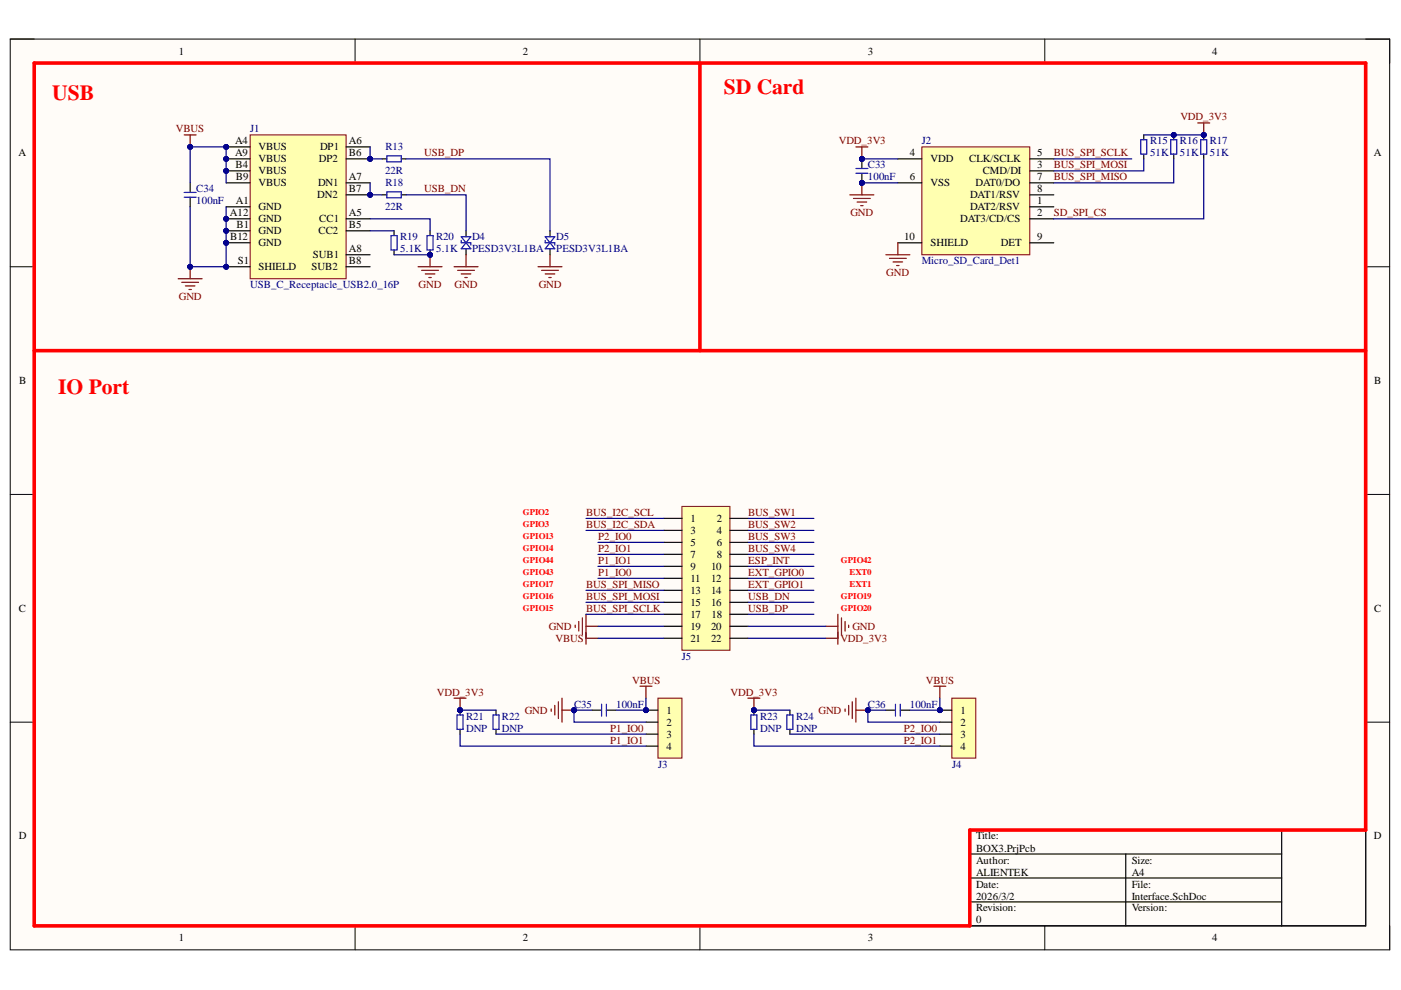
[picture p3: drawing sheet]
<svg xmlns="http://www.w3.org/2000/svg" width="297mm" height="210mm" viewBox="0 0 297 210" stroke-linecap="round" stroke-linejoin="round" font-family="sans-serif">
<path d="M2.2 8.3h292.4v193.1h-292.4z" fill-rule="evenodd" fill="#fffcf8"/>
<path d="M2.2 8.3h292.4v193.1h-292.4z" fill="none" stroke="#000" stroke-width=".21"/>
<path d="M7.3 13.4h282.3v182.9h-282.3z" fill-rule="evenodd" fill="#fffcf8"/>
<g fill="none" stroke="#000" stroke-width=".21">
<path d="M2.2 8.3h5.1M7.3 13.4h282.3v182.9h-282.3zM75.3 8.3v5.1M148.4 8.3v5.1M221.5 8.3v5.1M289.6 8.3h5v5.1M2.2 56.6h5.1M289.6 56.6h5M2.2 104.8h5.1M289.6 104.8h5M2.2 153.1h5.1M289.6 153.1h5"/>
<path d="M75.3 196.3v5.1M148.4 196.3v5.1M221.5 196.3v5.1M294.6 196.3v5.1"/>
</g>
<path d="M205.6 176h84v20.3h-84zM271.7 176v20.3M205.6 181.1h66.1M205.6 186.2h66.1M205.6 191.2h66.1M238.7 181.1v15.2" fill="none" stroke="#000" stroke-width=".25"/>
<path d="M7.3 13.4h282.3v162.6h-84v20.3h-198.3z" fill="none" stroke="#f00" stroke-width=".76"/>
<path d="M39 28.6h2.6M40.3 28.6v2.5" fill="none" stroke="#800000" stroke-width=".25"/>
<circle cx="40.3" cy="31.1" r=".51" fill="#000080"/>
<circle cx="40.3" cy="31.1" r=".51" fill="none" stroke="#000080" stroke-width=".21"/>
<path d="M37.8 59.1h5.1M38.5 59.9h3.6M40.3 56.6v2.5M39.3 60.6h2M40.1 61.4h.5" fill="none" stroke="#800000" stroke-width=".25"/>
<circle cx="40.3" cy="56.6" r=".51" fill="#000080"/>
<circle cx="40.3" cy="56.6" r=".51" fill="none" stroke="#000080" stroke-width=".21"/>
<path d="M83.5 48.9v1M83.5 53v1" fill="none" stroke="#000" stroke-width=".25"/>
<path d="M82.9 49.9h1.3v3.1h-1.3z" fill="none" stroke="#00f" stroke-width=".25"/>
<circle cx="91.2" cy="54" r=".51" fill="#000080"/>
<circle cx="91.2" cy="54" r=".51" fill="none" stroke="#000080" stroke-width=".21"/>
<path d="M91.2 48.9v1M91.2 53v1" fill="none" stroke="#000" stroke-width=".25"/>
<circle cx="91.2" cy="54" r=".51" fill="#000080"/>
<circle cx="91.2" cy="54" r=".51" fill="none" stroke="#000080" stroke-width=".21"/>
<path d="M90.5 49.9h1.3v3.1h-1.3z" fill="none" stroke="#00f" stroke-width=".25"/>
<path d="M88.6 56.6h5.1M89.4 57.3h3.6M90.2 58.1h2M90.9 58.8h.5M91.2 54v2.6" fill="none" stroke="#800000" stroke-width=".25"/>
<circle cx="91.2" cy="54" r=".51" fill="#000080"/>
<circle cx="91.2" cy="54" r=".51" fill="none" stroke="#000080" stroke-width=".21"/>
<path d="M40.3 38.8v2M40.3 41.8v2.1M125.5 150.6h2M128.6 150.6h2" fill="none" stroke="#000" stroke-width=".25"/>
<path d="M39 40.8h2.6M39 41.8h2.6M127.5 149.3v2.5M128.6 149.3v2.5" fill="none" stroke="#00f" stroke-width=".25"/>
<path d="M116.9 150.3v.5M117.6 149.6v2M118.4 148.8v3.6M119.2 148v5.1M119.2 150.6h2.5" fill="none" stroke="#800000" stroke-width=".25"/>
<circle cx="121.7" cy="150.6" r=".51" fill="#000080"/>
<circle cx="121.7" cy="150.6" r=".51" fill="none" stroke="#000080" stroke-width=".21"/>
<path d="M187.8 150.6h2.1M190.9 150.6h2" fill="none" stroke="#000" stroke-width=".25"/>
<path d="M189.9 149.3v2.5M190.9 149.3v2.5" fill="none" stroke="#00f" stroke-width=".25"/>
<path d="M179.2 150.3v.5M179.9 149.6v2M180.7 148.8v3.6M181.5 148v5.1M181.5 150.6h2.5" fill="none" stroke="#800000" stroke-width=".25"/>
<circle cx="184" cy="150.6" r=".51" fill="#000080"/>
<circle cx="184" cy="150.6" r=".51" fill="none" stroke="#000080" stroke-width=".21"/>
<path d="M195.4 31.2h22.9v22.8h-22.9z" fill-rule="evenodd" fill="#ffffb0"/>
<path d="M195.4 31.2h22.9v22.8h-22.9z" fill="none" stroke="#800000" stroke-width=".21"/>
<path d="M190.4 33.7h5M190.4 38.8h5M218.3 36.2h5.1M218.3 33.7h5.1M218.3 38.8h5.1M190.4 51.5h5M218.3 43.9h5.1M218.3 46.4h5.1M218.3 41.3h5.1M218.3 51.5h5.1" fill="none" stroke="#000" stroke-width=".25"/>
<path d="M181.5 31.2h2.5M182.7 31.2v2.5" fill="none" stroke="#800000" stroke-width=".25"/>
<circle cx="182.7" cy="33.7" r=".51" fill="#000080"/>
<circle cx="182.7" cy="33.7" r=".51" fill="none" stroke="#000080" stroke-width=".21"/>
<circle cx="182.7" cy="33.7" r=".51" fill="#000080"/>
<circle cx="182.7" cy="33.7" r=".51" fill="none" stroke="#000080" stroke-width=".21"/>
<circle cx="182.7" cy="38.8" r=".51" fill="#000080"/>
<circle cx="182.7" cy="38.8" r=".51" fill="none" stroke="#000080" stroke-width=".21"/>
<path d="M182.7 33.7v2" fill="none" stroke="#000" stroke-width=".25"/>
<circle cx="182.7" cy="33.7" r=".51" fill="#000080"/>
<circle cx="182.7" cy="33.7" r=".51" fill="none" stroke="#000080" stroke-width=".21"/>
<path d="M182.7 36.7v2.1" fill="none" stroke="#000" stroke-width=".25"/>
<circle cx="182.7" cy="38.8" r=".51" fill="#000080"/>
<circle cx="182.7" cy="38.8" r=".51" fill="none" stroke="#000080" stroke-width=".21"/>
<path d="M181.5 35.7h2.5M181.5 36.7h2.5" fill="none" stroke="#00f" stroke-width=".25"/>
<path d="M182.7 38.8v2.5M180.2 41.3h5.1M180.9 42.1h3.6M181.7 42.8h2.1M182.5 43.6h.5" fill="none" stroke="#800000" stroke-width=".25"/>
<circle cx="182.7" cy="38.8" r=".51" fill="#000080"/>
<circle cx="182.7" cy="38.8" r=".51" fill="none" stroke="#000080" stroke-width=".21"/>
<path d="M187.8 54h5.1M188.6 54.8h3.5M189.3 55.5h2.1M190.1 56.3h.5M190.4 51.5v2.5" fill="none" stroke="#800000" stroke-width=".25"/>
<path d="M242.5 28.6v1M242.5 32.7v1" fill="none" stroke="#000" stroke-width=".25"/>
<path d="M241.9 29.6h1.2v3.1h-1.2z" fill="none" stroke="#00f" stroke-width=".25"/>
<circle cx="248.9" cy="28.6" r=".51" fill="#000080"/>
<circle cx="248.9" cy="28.6" r=".51" fill="none" stroke="#000080" stroke-width=".21"/>
<path d="M248.9 28.6v1" fill="none" stroke="#000" stroke-width=".25"/>
<circle cx="248.9" cy="28.6" r=".51" fill="#000080"/>
<circle cx="248.9" cy="28.6" r=".51" fill="none" stroke="#000080" stroke-width=".21"/>
<path d="M248.9 32.7v1" fill="none" stroke="#000" stroke-width=".25"/>
<path d="M248.2 29.6h1.3v3.1h-1.3z" fill="none" stroke="#00f" stroke-width=".25"/>
<circle cx="255.2" cy="28.6" r=".51" fill="#000080"/>
<circle cx="255.2" cy="28.6" r=".51" fill="none" stroke="#000080" stroke-width=".21"/>
<path d="M255.2 28.6v1" fill="none" stroke="#000" stroke-width=".25"/>
<circle cx="255.2" cy="28.6" r=".51" fill="#000080"/>
<circle cx="255.2" cy="28.6" r=".51" fill="none" stroke="#000080" stroke-width=".21"/>
<path d="M255.2 32.7v1" fill="none" stroke="#000" stroke-width=".25"/>
<path d="M254.6 29.6h1.2v3.1h-1.2z" fill="none" stroke="#00f" stroke-width=".25"/>
<path d="M253.9 26.1h2.6M255.2 26.1v2.5" fill="none" stroke="#800000" stroke-width=".25"/>
<circle cx="255.2" cy="28.6" r=".51" fill="#000080"/>
<circle cx="255.2" cy="28.6" r=".51" fill="none" stroke="#000080" stroke-width=".21"/>
<path d="M148.4 13.4v60.9M7.3 74.3h282.3" fill="none" stroke="#f00" stroke-width=".76"/>
<path d="M96.3 148h2.5M97.5 148v2.6" fill="none" stroke="#800000" stroke-width=".25"/>
<circle cx="97.5" cy="150.6" r=".51" fill="#000080"/>
<circle cx="97.5" cy="150.6" r=".51" fill="none" stroke="#000080" stroke-width=".21"/>
<circle cx="97.5" cy="150.6" r=".51" fill="#000080"/>
<circle cx="97.5" cy="150.6" r=".51" fill="none" stroke="#000080" stroke-width=".21"/>
<path d="M97.5 150.6v1" fill="none" stroke="#000" stroke-width=".25"/>
<circle cx="97.5" cy="150.6" r=".51" fill="#000080"/>
<circle cx="97.5" cy="150.6" r=".51" fill="none" stroke="#000080" stroke-width=".21"/>
<path d="M97.5 154.6v1.1M105.2 150.6v1M105.2 154.6v1.1" fill="none" stroke="#000" stroke-width=".25"/>
<path d="M96.9 151.6h1.3v3h-1.3zM104.5 151.6h1.3v3h-1.3z" fill="none" stroke="#00f" stroke-width=".25"/>
<path d="M158.6 148h2.5M159.8 148v2.6" fill="none" stroke="#800000" stroke-width=".25"/>
<circle cx="159.8" cy="150.6" r=".51" fill="#000080"/>
<circle cx="159.8" cy="150.6" r=".51" fill="none" stroke="#000080" stroke-width=".21"/>
<circle cx="159.8" cy="150.6" r=".51" fill="#000080"/>
<circle cx="159.8" cy="150.6" r=".51" fill="none" stroke="#000080" stroke-width=".21"/>
<path d="M159.8 150.6v1" fill="none" stroke="#000" stroke-width=".25"/>
<circle cx="159.8" cy="150.6" r=".51" fill="#000080"/>
<circle cx="159.8" cy="150.6" r=".51" fill="none" stroke="#000080" stroke-width=".21"/>
<path d="M81 33.7h1M85.1 33.7h1M81 41.3h1M85.1 41.3h1M98.8 48.9v1.3M98.8 52.7v1.3M116.6 48.9v1.3M116.6 52.7v1.3M159.8 154.6v1.1M167.5 150.6v1M167.5 154.6v1.1" fill="none" stroke="#000" stroke-width=".25"/>
<path d="M82 33.1h3.1v1.2h-3.1zM82 40.7h3.1v1.2h-3.1zM97.8 50.2h2l-2 2.5h2zM97.8 51v.5h2v.5M115.6 50.2h2l-2 2.5h2zM115.6 51v.5h2v.5M159.2 151.6h1.3v3h-1.3zM166.8 151.6h1.3v3h-1.3z" fill="none" stroke="#00f" stroke-width=".25"/>
<path d="M96.3 56.6h5.1M97 57.3h3.6M97.8 58.1h2M98.6 58.8h.5M98.8 54v2.6M114.1 56.6h5.1M114.8 57.3h3.6M115.6 58.1h2M116.4 58.8h.5M116.6 54v2.6" fill="none" stroke="#800000" stroke-width=".25"/>
<circle cx="47.9" cy="31.1" r=".51" fill="#000080"/>
<circle cx="47.9" cy="31.1" r=".51" fill="none" stroke="#000080" stroke-width=".21"/>
<circle cx="47.9" cy="33.7" r=".51" fill="#000080"/>
<circle cx="47.9" cy="33.7" r=".51" fill="none" stroke="#000080" stroke-width=".21"/>
<circle cx="47.9" cy="46.4" r=".51" fill="#000080"/>
<circle cx="47.9" cy="46.4" r=".51" fill="none" stroke="#000080" stroke-width=".21"/>
<circle cx="47.9" cy="48.9" r=".51" fill="#000080"/>
<circle cx="47.9" cy="48.9" r=".51" fill="none" stroke="#000080" stroke-width=".21"/>
<circle cx="47.9" cy="36.2" r=".51" fill="#000080"/>
<circle cx="47.9" cy="36.2" r=".51" fill="none" stroke="#000080" stroke-width=".21"/>
<circle cx="78.5" cy="33.7" r=".51" fill="#000080"/>
<circle cx="78.5" cy="33.7" r=".51" fill="none" stroke="#000080" stroke-width=".21"/>
<circle cx="78.5" cy="41.3" r=".51" fill="#000080"/>
<circle cx="78.5" cy="41.3" r=".51" fill="none" stroke="#000080" stroke-width=".21"/>
<circle cx="47.9" cy="51.5" r=".51" fill="#000080"/>
<circle cx="47.9" cy="51.5" r=".51" fill="none" stroke="#000080" stroke-width=".21"/>
<circle cx="47.9" cy="56.6" r=".51" fill="#000080"/>
<circle cx="47.9" cy="56.6" r=".51" fill="none" stroke="#000080" stroke-width=".21"/>
<path d="M53 28.6h20.4v30.5h-20.4z" fill-rule="evenodd" fill="#ffffb0"/>
<path d="M53 28.6h20.4v30.5h-20.4z" fill="none" stroke="#800000" stroke-width=".21"/>
<path d="M47.9 31.1h5.1M47.9 43.9h5.1" fill="none" stroke="#000" stroke-width=".25"/>
<circle cx="47.9" cy="31.1" r=".51" fill="#000080"/>
<circle cx="47.9" cy="31.1" r=".51" fill="none" stroke="#000080" stroke-width=".21"/>
<path d="M47.9 33.7h5.1M73.4 31.1h5.1M73.4 38.8h5.1M73.4 46.4h5.1M73.4 54h5.1" fill="none" stroke="#000" stroke-width=".25"/>
<circle cx="47.9" cy="33.7" r=".51" fill="#000080"/>
<circle cx="47.9" cy="33.7" r=".51" fill="none" stroke="#000080" stroke-width=".21"/>
<path d="M47.9 46.4h5.1" fill="none" stroke="#000" stroke-width=".25"/>
<circle cx="47.9" cy="46.4" r=".51" fill="#000080"/>
<circle cx="47.9" cy="46.4" r=".51" fill="none" stroke="#000080" stroke-width=".21"/>
<path d="M47.9 48.9h5.1" fill="none" stroke="#000" stroke-width=".25"/>
<circle cx="47.9" cy="48.9" r=".51" fill="#000080"/>
<circle cx="47.9" cy="48.9" r=".51" fill="none" stroke="#000080" stroke-width=".21"/>
<path d="M47.9 36.2h5.1" fill="none" stroke="#000" stroke-width=".25"/>
<circle cx="47.9" cy="36.2" r=".51" fill="#000080"/>
<circle cx="47.9" cy="36.2" r=".51" fill="none" stroke="#000080" stroke-width=".21"/>
<path d="M73.4 33.7h5.1M73.4 48.9h5.1" fill="none" stroke="#000" stroke-width=".25"/>
<circle cx="78.5" cy="33.7" r=".51" fill="#000080"/>
<circle cx="78.5" cy="33.7" r=".51" fill="none" stroke="#000080" stroke-width=".21"/>
<path d="M73.4 41.3h5.1" fill="none" stroke="#000" stroke-width=".25"/>
<circle cx="78.5" cy="41.3" r=".51" fill="#000080"/>
<circle cx="78.5" cy="41.3" r=".51" fill="none" stroke="#000080" stroke-width=".21"/>
<path d="M47.9 38.8h5.1M47.9 51.5h5.1M73.4 56.6h5.1" fill="none" stroke="#000" stroke-width=".25"/>
<circle cx="47.9" cy="51.5" r=".51" fill="#000080"/>
<circle cx="47.9" cy="51.5" r=".51" fill="none" stroke="#000080" stroke-width=".21"/>
<path d="M47.9 56.6h5.1" fill="none" stroke="#000" stroke-width=".25"/>
<circle cx="47.9" cy="56.6" r=".51" fill="#000080"/>
<circle cx="47.9" cy="56.6" r=".51" fill="none" stroke="#000080" stroke-width=".21"/>
<path d="M135.7 145.5h2.5M137 145.5v2.5M198 145.5h2.5M199.3 145.5v2.5" fill="none" stroke="#800000" stroke-width=".25"/>
<circle cx="137" cy="150.6" r=".51" fill="#000080"/>
<circle cx="137" cy="150.6" r=".51" fill="none" stroke="#000080" stroke-width=".21"/>
<path d="M139.5 148h5.1v12.7h-5.1z" fill-rule="evenodd" fill="#ffffb0"/>
<path d="M139.5 148h5.1v12.7h-5.1z" fill="none" stroke="#800000" stroke-width=".21"/>
<path d="M137 150.6h2.5" fill="none" stroke="#000" stroke-width=".25"/>
<circle cx="137" cy="150.6" r=".51" fill="#000080"/>
<circle cx="137" cy="150.6" r=".51" fill="none" stroke="#000080" stroke-width=".21"/>
<path d="M137 153.1h2.5M137 155.7h2.5M137 158.2h2.5" fill="none" stroke="#000" stroke-width=".25"/>
<circle cx="199.3" cy="150.6" r=".51" fill="#000080"/>
<circle cx="199.3" cy="150.6" r=".51" fill="none" stroke="#000080" stroke-width=".21"/>
<path d="M201.8 148h5.1v12.7h-5.1z" fill-rule="evenodd" fill="#ffffb0"/>
<path d="M201.8 148h5.1v12.7h-5.1z" fill="none" stroke="#800000" stroke-width=".21"/>
<path d="M199.3 150.6h2.5" fill="none" stroke="#000" stroke-width=".25"/>
<circle cx="199.3" cy="150.6" r=".51" fill="#000080"/>
<circle cx="199.3" cy="150.6" r=".51" fill="none" stroke="#000080" stroke-width=".21"/>
<path d="M199.3 153.1h2.5M199.3 155.7h2.5M199.3 158.2h2.5" fill="none" stroke="#000" stroke-width=".25"/>
<path d="M144.6 107.4h10.2v30.5h-10.2z" fill-rule="evenodd" fill="#ffffb0"/>
<path d="M144.6 107.4h10.2v30.5h-10.2z" fill="none" stroke="#800000" stroke-width=".21"/>
<g fill="none" stroke="#000" stroke-width=".25">
<path d="M140.8 109.9h3.8M140.8 112.5h3.8M140.8 115h3.8M140.8 117.5h3.8M154.8 109.9h3.8M154.8 112.5h3.8M154.8 115h3.8M154.8 117.5h3.8M140.8 120.1h3.8M140.8 122.6h3.8M140.8 125.2h3.8M140.8 127.7h3.8"/>
<path d="M140.8 130.2h3.8M140.8 132.8h3.8M140.8 135.3h3.8M154.8 120.1h3.8M154.8 122.6h3.8M154.8 125.2h3.8M154.8 127.7h3.8M154.8 130.2h3.8M154.8 132.8h3.8M154.8 135.3h3.8"/>
</g>
<path d="M122 132.5v.5M122.7 131.8v2M123.5 131v3.6M124.2 130.2v6.4M124.2 135.3h2.6M124.2 132.8h2.6M175.1 135.3h2.5M175.1 132.8h2.5M177.6 130.2v6.4M178.4 131v3.6M179.2 131.8v2M179.9 132.5v.5" fill="none" stroke="#800000" stroke-width=".25"/>
<path d="M47.9 43.9v12.7h-7.6M158.6 112.5h14" fill="none" stroke="#000080" stroke-width=".25"/>
<circle cx="47.9" cy="46.4" r=".51" fill="#000080"/>
<circle cx="47.9" cy="46.4" r=".51" fill="none" stroke="#000080" stroke-width=".21"/>
<circle cx="47.9" cy="48.9" r=".51" fill="#000080"/>
<circle cx="47.9" cy="48.9" r=".51" fill="none" stroke="#000080" stroke-width=".21"/>
<circle cx="47.9" cy="51.5" r=".51" fill="#000080"/>
<circle cx="47.9" cy="51.5" r=".51" fill="none" stroke="#000080" stroke-width=".21"/>
<circle cx="47.9" cy="56.6" r=".51" fill="#000080"/>
<circle cx="47.9" cy="56.6" r=".51" fill="none" stroke="#000080" stroke-width=".21"/>
<circle cx="40.3" cy="56.6" r=".51" fill="#000080"/>
<circle cx="40.3" cy="56.6" r=".51" fill="none" stroke="#000080" stroke-width=".21"/>
<path d="M40.3 31.1h7.6v7.7" fill="none" stroke="#000080" stroke-width=".25"/>
<circle cx="40.3" cy="31.1" r=".51" fill="#000080"/>
<circle cx="40.3" cy="31.1" r=".51" fill="none" stroke="#000080" stroke-width=".21"/>
<circle cx="47.9" cy="31.1" r=".51" fill="#000080"/>
<circle cx="47.9" cy="31.1" r=".51" fill="none" stroke="#000080" stroke-width=".21"/>
<circle cx="47.9" cy="33.7" r=".51" fill="#000080"/>
<circle cx="47.9" cy="33.7" r=".51" fill="none" stroke="#000080" stroke-width=".21"/>
<circle cx="47.9" cy="36.2" r=".51" fill="#000080"/>
<circle cx="47.9" cy="36.2" r=".51" fill="none" stroke="#000080" stroke-width=".21"/>
<path d="M78.5 38.8v2.5h2.5M78.5 46.4h12.7v2.5M78.5 48.9h5" fill="none" stroke="#000080" stroke-width=".25"/>
<circle cx="78.5" cy="41.3" r=".51" fill="#000080"/>
<circle cx="78.5" cy="41.3" r=".51" fill="none" stroke="#000080" stroke-width=".21"/>
<path d="M78.5 31.1v2.6h2.5" fill="none" stroke="#000080" stroke-width=".25"/>
<circle cx="78.5" cy="33.7" r=".51" fill="#000080"/>
<circle cx="78.5" cy="33.7" r=".51" fill="none" stroke="#000080" stroke-width=".21"/>
<path d="M83.5 54h7.7" fill="none" stroke="#000080" stroke-width=".25"/>
<circle cx="91.2" cy="54" r=".51" fill="#000080"/>
<circle cx="91.2" cy="54" r=".51" fill="none" stroke="#000080" stroke-width=".21"/>
<path d="M86.1 33.7h30.5v15.2M86.1 41.3h12.7v7.6M97.5 155.7v2.5h39.5M97.5 150.6h7.7" fill="none" stroke="#000080" stroke-width=".25"/>
<circle cx="97.5" cy="150.6" r=".51" fill="#000080"/>
<circle cx="97.5" cy="150.6" r=".51" fill="none" stroke="#000080" stroke-width=".21"/>
<path d="M105.2 155.7h31.8M121.7 150.6v2.5h15.3" fill="none" stroke="#000080" stroke-width=".25"/>
<circle cx="121.7" cy="150.6" r=".51" fill="#000080"/>
<circle cx="121.7" cy="150.6" r=".51" fill="none" stroke="#000080" stroke-width=".21"/>
<path d="M121.7 150.6h3.8" fill="none" stroke="#000080" stroke-width=".25"/>
<circle cx="121.7" cy="150.6" r=".51" fill="#000080"/>
<circle cx="121.7" cy="150.6" r=".51" fill="none" stroke="#000080" stroke-width=".21"/>
<path d="M124.2 112.5h16.6M124.2 109.9h16.6M126.8 117.5h14M126.8 115h14M124.2 130.2h16.6M124.2 127.7h16.6M124.2 125.2h16.6M126.8 135.3h14M126.8 132.8h14M126.8 122.6h14M126.8 120.1h14M130.6 150.6h6.4" fill="none" stroke="#000080" stroke-width=".25"/>
<circle cx="137" cy="150.6" r=".51" fill="#000080"/>
<circle cx="137" cy="150.6" r=".51" fill="none" stroke="#000080" stroke-width=".21"/>
<path d="M158.6 117.5h14M158.6 115h14M158.6 109.9h14M158.6 135.3h16.5M158.6 132.8h16.5M158.6 130.2h14M158.6 127.7h14M158.6 125.2h14M158.6 122.6h14M158.6 120.1h14M159.8 150.6h7.7M159.9 155.7v2.5h39.4" fill="none" stroke="#000080" stroke-width=".25"/>
<circle cx="159.8" cy="150.6" r=".51" fill="#000080"/>
<circle cx="159.8" cy="150.6" r=".51" fill="none" stroke="#000080" stroke-width=".21"/>
<path d="M182.7 38.8h7.7M167.5 155.7h31.8" fill="none" stroke="#000080" stroke-width=".25"/>
<circle cx="182.7" cy="38.8" r=".51" fill="#000080"/>
<circle cx="182.7" cy="38.8" r=".51" fill="none" stroke="#000080" stroke-width=".21"/>
<path d="M182.7 33.7h7.7" fill="none" stroke="#000080" stroke-width=".25"/>
<circle cx="182.7" cy="33.7" r=".51" fill="#000080"/>
<circle cx="182.7" cy="33.7" r=".51" fill="none" stroke="#000080" stroke-width=".21"/>
<path d="M184 150.6v2.5h15.3" fill="none" stroke="#000080" stroke-width=".25"/>
<circle cx="184" cy="150.6" r=".51" fill="#000080"/>
<circle cx="184" cy="150.6" r=".51" fill="none" stroke="#000080" stroke-width=".21"/>
<path d="M184 150.6h3.8" fill="none" stroke="#000080" stroke-width=".25"/>
<circle cx="184" cy="150.6" r=".51" fill="#000080"/>
<circle cx="184" cy="150.6" r=".51" fill="none" stroke="#000080" stroke-width=".21"/>
<path d="M192.9 150.6h6.4" fill="none" stroke="#000080" stroke-width=".25"/>
<circle cx="199.3" cy="150.6" r=".51" fill="#000080"/>
<circle cx="199.3" cy="150.6" r=".51" fill="none" stroke="#000080" stroke-width=".21"/>
<path d="M223.4 33.7h16.6M242.5 33.7v2.5h-19.1M242.5 28.6h12.7M248.9 33.7v5.1h-25.5M255.2 33.7v12.7h-31.8" fill="none" stroke="#000080" stroke-width=".25"/>
<circle cx="255.2" cy="28.6" r=".51" fill="#000080"/>
<circle cx="255.2" cy="28.6" r=".51" fill="none" stroke="#000080" stroke-width=".21"/>
<circle cx="248.9" cy="28.6" r=".51" fill="#000080"/>
<circle cx="248.9" cy="28.6" r=".51" fill="none" stroke="#000080" stroke-width=".21"/>
<path d="M40.3 43.9v12.7" fill="none" stroke="#000080" stroke-width=".25"/>
<circle cx="40.3" cy="56.6" r=".51" fill="#000080"/>
<circle cx="40.3" cy="56.6" r=".51" fill="none" stroke="#000080" stroke-width=".21"/>
<path d="M40.3 31.1v7.7" fill="none" stroke="#000080" stroke-width=".25"/>
<circle cx="40.3" cy="31.1" r=".51" fill="#000080"/>
<circle cx="40.3" cy="31.1" r=".51" fill="none" stroke="#000080" stroke-width=".21"/>
<path d="M137 148v2.6" fill="none" stroke="#000080" stroke-width=".25"/>
<circle cx="137" cy="150.6" r=".51" fill="#000080"/>
<circle cx="137" cy="150.6" r=".51" fill="none" stroke="#000080" stroke-width=".21"/>
<path d="M199.3 148v2.6" fill="none" stroke="#000080" stroke-width=".25"/>
<circle cx="199.3" cy="150.6" r=".51" fill="#000080"/>
<circle cx="199.3" cy="150.6" r=".51" fill="none" stroke="#000080" stroke-width=".21"/>
<g font-size="4.6" fill="#f00">
<text x="11.1" y="21.2">USB</text>
<text x="153.5" y="20">SD Card</text>
<text x="12.4" y="83.4">IO Port</text>
</g>
<g font-size="2.3">
<text x="37.9" y="11.6">1</text>
<text x="110.8" y="11.6">2</text>
<text x="184" y="11.6">3</text>
<text x="257" y="11.6">4</text>
<text x="3.9" y="33.1">A</text>
<text x="49.8" y="30.6">A4</text>
<text x="49.8" y="33.1">A9</text>
<text x="49.9" y="35.7">B4</text>
<text x="54.8" y="31.9">VBUS</text>
<text x="54.8" y="34.4">VBUS</text>
<text x="67.6" y="34.4">DP2</text>
<text x="67.9" y="31.9">DP1</text>
<text x="73.9" y="33.1">B6</text>
<text x="73.9" y="30.6">A6</text>
<text x="192.9" y="33.1">4</text>
<text x="197.3" y="34.4">VDD</text>
<text x="205.5" y="34.4">CLK/SCLK</text>
<text x="219.9" y="33.1">5</text>
<text x="219.9" y="35.7">3</text>
<text x="291.3" y="33.1">A</text>
<text x="50" y="38.2">B9</text>
<text x="54.8" y="37">VBUS</text>
<text x="54.8" y="39.5">VBUS</text>
<text x="67.4" y="39.5">DN1</text>
<text x="73.9" y="40.8">B7</text>
<text x="73.9" y="38.2">A7</text>
<text x="192.9" y="38.2">6</text>
<text x="197.3" y="39.5">VSS</text>
<text x="206.9" y="39.5">DAT0/DO</text>
<text x="208.4" y="37">CMD/DI</text>
<text x="219.9" y="40.8">8</text>
<text x="219.9" y="38.2">7</text>
<text x="48.7" y="45.8">A12</text>
<text x="50" y="43.3">A1</text>
<text x="54.8" y="44.6">GND</text>
<text x="54.8" y="47.1">GND</text>
<text x="67.3" y="42">DN2</text>
<text x="67.7" y="47.1">CC1</text>
<text x="73.9" y="45.8">A5</text>
<text x="203.6" y="47.1">DAT3/CD/CS</text>
<text x="205.7" y="44.6">DAT2/RSV</text>
<text x="205.7" y="42">DAT1/RSV</text>
<text x="219.9" y="43.3">1</text>
<text x="219.9" y="45.8">2</text>
<text x="48.8" y="51">B12</text>
<text x="50.2" y="48.4">B1</text>
<text x="54.8" y="49.7">GND</text>
<text x="54.8" y="52.3">GND</text>
<text x="67.5" y="49.7">CC2</text>
<text x="73.9" y="53.5">A8</text>
<text x="73.9" y="48.4">B5</text>
<text x="191.7" y="51">10</text>
<text x="197.3" y="52.3">SHIELD</text>
<text x="212.2" y="52.3">DET</text>
<text x="219.9" y="51">9</text>
<text x="50.4" y="56.1">S1</text>
<text x="54.8" y="57.3">SHIELD</text>
<text x="66.1" y="57.3">SUB2</text>
<text x="66.3" y="54.8">SUB1</text>
<text x="73.9" y="56.1">B8</text>
<text x="4.1" y="81.4">B</text>
<text x="291.4" y="81.4">B</text>
<text x="146.4" y="110.7">1</text>
<text x="146.4" y="113.2">3</text>
<text x="152" y="110.7">2</text>
<text x="152" y="113.2">4</text>
<text x="146.4" y="115.7">5</text>
<text x="146.4" y="118.3">7</text>
<text x="152" y="115.7">6</text>
<text x="152" y="118.3">8</text>
<text x="146.4" y="120.8">9</text>
<text x="146.4" y="123.3">11</text>
<text x="146.4" y="125.9">13</text>
<text x="150.8" y="120.8">10</text>
<text x="150.8" y="123.3">12</text>
<text x="150.8" y="125.9">14</text>
<text x="4" y="129.7">C</text>
<text x="146.4" y="128.4">15</text>
<text x="146.4" y="131">17</text>
<text x="150.8" y="128.4">16</text>
<text x="150.9" y="131">18</text>
<text x="291.4" y="129.7">C</text>
<text x="146.4" y="133.5">19</text>
<text x="146.4" y="136.1">21</text>
<text x="150.8" y="133.5">20</text>
<text x="150.8" y="136.1">22</text>
<text x="141.3" y="151.3">1</text>
<text x="141.3" y="153.9">2</text>
<text x="203.6" y="151.3">1</text>
<text x="203.6" y="153.9">2</text>
<text x="141.3" y="156.4">3</text>
<text x="141.3" y="158.9">4</text>
<text x="203.6" y="156.4">3</text>
<text x="203.6" y="158.9">4</text>
<text x="4" y="178">D</text>
<text x="206.9" y="178">Title:</text>
<text x="291.3" y="178">D</text>
<text x="206.9" y="183.1">Author:</text>
<text x="206.9" y="180.6">BOX3.PrjPcb</text>
<text x="206.9" y="185.6">ALIENTEK</text>
<text x="239.9" y="183.1">Size:</text>
<text x="239.9" y="185.6">A4</text>
<text x="206.9" y="188.2">Date:</text>
<text x="206.9" y="190.7">2026/3/2</text>
<text x="239.9" y="188.2">File:</text>
<text x="239.9" y="190.7">Interface.SchDoc</text>
<text x="206.9" y="193.3">Revision:</text>
<text x="206.9" y="195.8">0</text>
<text x="239.9" y="193.3">Version:</text>
<text x="37.9" y="199.6">1</text>
<text x="110.8" y="199.6">2</text>
<text x="184" y="199.6">3</text>
<text x="257" y="199.6">4</text>
</g>
<g font-size="2.3" fill="#800000">
<text x="37.3" y="28.1">VBUS</text>
<text x="250.3" y="25.5">VDD_3V3</text>
<text x="89.9" y="33.1">USB_DP</text>
<text x="177.8" y="30.6">VDD_3V3</text>
<text x="223.4" y="33.1">BUS_SPI_SCLK</text>
<text x="223.4" y="35.7">BUS_SPI_MOSI</text>
<text x="89.9" y="40.8">USB_DN</text>
<text x="223.4" y="38.2">BUS_SPI_MISO</text>
<text x="180.3" y="45.8">GND</text>
<text x="223.4" y="45.8">SD_SPI_CS</text>
<text x="187.9" y="58.6">GND</text>
<text x="37.9" y="63.7">GND</text>
<text x="88.8" y="61.1">GND</text>
<text x="96.4" y="61.1">GND</text>
<text x="114.2" y="61.1">GND</text>
<text x="124.3" y="109.4">BUS_I2C_SCL</text>
<text x="124.3" y="111.9">BUS_I2C_SDA</text>
<text x="158.6" y="109.4">BUS_SW1</text>
<text x="158.6" y="111.9">BUS_SW2</text>
<text x="126.8" y="114.5">P2_IO0</text>
<text x="126.8" y="117">P2_IO1</text>
<text x="126.8" y="119.5">P1_IO1</text>
<text x="158.6" y="119.5">ESP_INT</text>
<text x="158.6" y="114.5">BUS_SW3</text>
<text x="158.6" y="117">BUS_SW4</text>
<text x="124.3" y="124.6">BUS_SPI_MISO</text>
<text x="126.8" y="122.1">P1_IO0</text>
<text x="158.6" y="122.1">EXT_GPIO0</text>
<text x="158.6" y="124.6">EXT_GPIO1</text>
<text x="124.3" y="127.1">BUS_SPI_MOSI</text>
<text x="124.3" y="129.7">BUS_SPI_SCLK</text>
<text x="158.6" y="129.7">USB_DP</text>
<text x="158.6" y="127.1">USB_DN</text>
<text x="116.3" y="133.5">GND</text>
<text x="117.8" y="136.1">VBUS</text>
<text x="178.2" y="136.1">VDD_3V3</text>
<text x="180.7" y="133.5">GND</text>
<text x="92.6" y="147.5">VDD_3V3</text>
<text x="134" y="145">VBUS</text>
<text x="154.9" y="147.5">VDD_3V3</text>
<text x="196.3" y="145">VBUS</text>
<text x="111.3" y="151.3">GND</text>
<text x="129.4" y="155.1">P1_IO0</text>
<text x="173.5" y="151.3">GND</text>
<text x="191.6" y="155.1">P2_IO0</text>
<text x="129.4" y="157.7">P1_IO1</text>
<text x="191.6" y="157.7">P2_IO1</text>
</g>
<g font-size="2.3" fill="#000080">
<text x="53" y="28.1">J1</text>
<text x="81.7" y="31.9">R13</text>
<text x="184" y="35.7">C33</text>
<text x="195.4" y="30.6">J2</text>
<text x="243.8" y="30.6">R15</text>
<text x="243.8" y="33.1">51K</text>
<text x="250.2" y="30.6">R16</text>
<text x="250.2" y="33.1">51K</text>
<text x="256.5" y="30.6">R17</text>
<text x="256.5" y="33.1">51K</text>
<text x="41.6" y="40.8">C34</text>
<text x="81.6" y="37">22R</text>
<text x="81.7" y="39.5">R18</text>
<text x="184" y="38.2">100nF</text>
<text x="41.6" y="43.3">100nF</text>
<text x="81.6" y="44.6">22R</text>
<text x="84.9" y="51">R19</text>
<text x="84.9" y="53.5">5.1K</text>
<text x="92.5" y="51">R20</text>
<text x="92.5" y="53.5">5.1K</text>
<text x="100.1" y="51">D4</text>
<text x="100.1" y="53.5">PESD3V3L1BA</text>
<text x="117.9" y="51">D5</text>
<text x="117.9" y="53.5">PESD3V3L1BA</text>
<text x="195.4" y="56.1">Micro_SD_Card_Det1</text>
<text x="53" y="61.1">USB_C_Receptacle_USB2.0_16P</text>
<text x="144.6" y="139.9">J5</text>
<text x="98.8" y="152.6">R21</text>
<text x="98.8" y="155.1">DNP</text>
<text x="106.4" y="152.6">R22</text>
<text x="106.4" y="155.1">DNP</text>
<text x="121.7" y="150.1">C35</text>
<text x="130.6" y="150.1">100nF</text>
<text x="161.2" y="152.6">R23</text>
<text x="161.2" y="155.1">DNP</text>
<text x="168.8" y="152.6">R24</text>
<text x="168.8" y="155.1">DNP</text>
<text x="184" y="150.1">C36</text>
<text x="192.9" y="150.1">100nF</text>
<text x="139.5" y="162.7">J3</text>
<text x="201.9" y="162.7">J4</text>
</g>
<g font-size="1.9" fill="#f00">
<text x="110.8" y="109.2">GPIO2</text>
<text x="110.8" y="111.8">GPIO3</text>
<text x="110.8" y="114.3">GPIO13</text>
<text x="110.8" y="116.8">GPIO14</text>
<text x="110.8" y="119.4">GPIO44</text>
<text x="178.3" y="119.4">GPIO42</text>
<text x="110.8" y="121.9">GPIO43</text>
<text x="110.8" y="124.4">GPIO17</text>
<text x="180.1" y="121.9">EXT0</text>
<text x="180.1" y="124.4">EXT1</text>
<text x="110.8" y="127">GPIO16</text>
<text x="110.8" y="129.6">GPIO15</text>
<text x="178.3" y="127">GPIO19</text>
<text x="178.3" y="129.6">GPIO20</text>
</g>
</svg>
